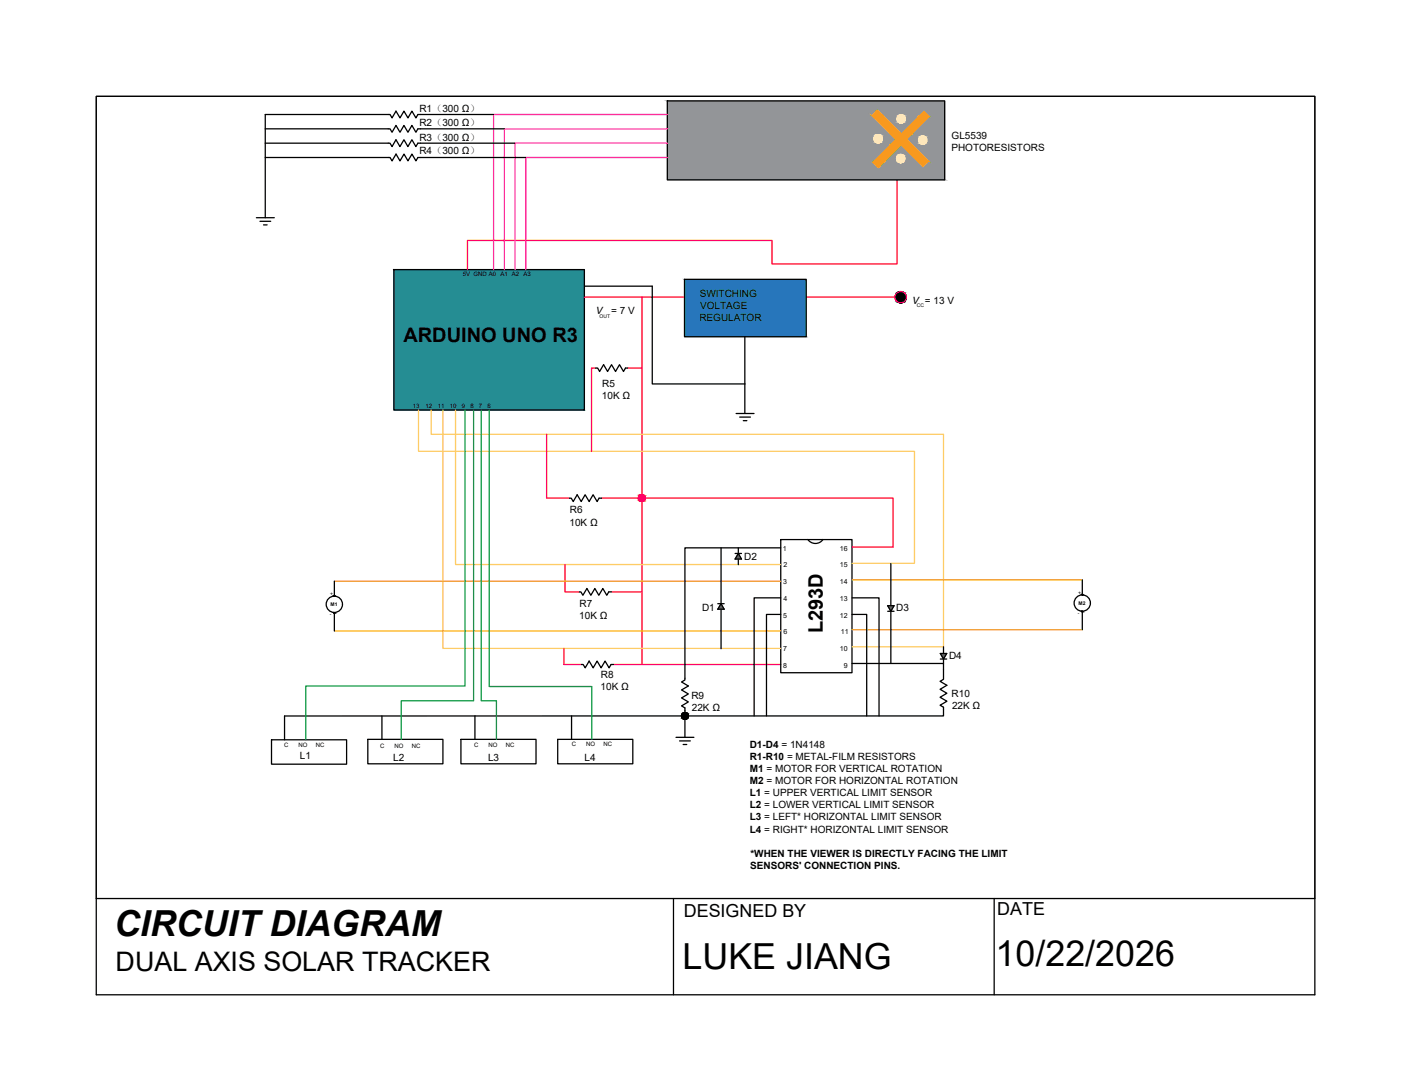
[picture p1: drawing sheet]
<svg xmlns="http://www.w3.org/2000/svg" width="279mm" height="216mm" viewBox="0 0 279 216" stroke-linecap="round" stroke-linejoin="round" font-family="sans-serif">
<!-- layer: 0 -->
<path d="M78 53.4l37.7 27.7v-27.7zM78 53.4l37.7 27.7h-37.7z" fill="#258d93" stroke="#258d93" stroke-width=".2"/>
<g fill="none" stroke="#000" stroke-width=".25">
<path d="M19.1 19.1h241.3v177.8h-241.3zM132.1 20h55v15.6h-55zM52.5 25.5h24.7l.4 .7 .8-1.4 .8 1.4 .8-1.4 .8 1.4 .8-1.4 .8 1.4 .4-.7h17.1M52.5 28.3h24.7l.4 .7 .8-1.3 .8 1.3 .8-1.3 .8 1.3 .8-1.3 .7 1.3 .5-.7h19.2M52.5 31.2h24.7l.4 .6 .8-1.3 .8 1.3 .8-1.3 .8 1.3 .8-1.3 .8 1.3 .4-.6h21.3M97.7 22.7h-14.9l-.4 .6-.8-1.3-.8 1.3-.8-1.3-.8 1.3-.8-1.3-.8 1.3-.4-.6h-24.7v20.4M50.8 43.1h3.5M51.5 43.8h2.1M52.2 44.5h.7M78 53.4h37.7v27.7h-37.7zM115.7 56.6h13.5v19.4h18.3M135.5 55.3h24.1v11.3h-24.1z"/>
<path d="M118 72.8h.3l.4 .7 .8-1.3 .8 1.3 .8-1.3 .8 1.3 .8-1.3 .8 1.3 .4-.7h.5M147.5 66.6v15.2M112.8 98.6h.3l.4 .7 .8-1.4 .8 1.4 .8-1.4 .8 1.4 .7-1.4 .8 1.4 .4-.7h.5M145.8 81.8h3.5M146.5 82.5h2.1M147.2 83.2h.7M66.1 118v-.1h.2v.1M66.2 115v2.9M121 117.1h-.5l-.3 .7-.8-1.3-.8 1.3-.8-1.3-.8 1.3-.8-1.3-.8 1.3-.4-.7h-.3M142.1 119.5h1.3M142.8 119.5l.6 1.1h-1.3zM142.8 108.4v11.1"/>
<path d="M145.6 109.5h1.2M146.2 109.5l.6 1.1h-1.2zM146.2 108.4v1.1M146.2 110.6v1.1M154.6 106.8h14.1v26.3h-14.1zM154.6 108.4h-19v26.2l-.6 .4 1.3 .8-1.3 .7 1.3 .8-1.3 .8 1.3 .8-1.3 .8 .6 .4v5.8M154.6 118.3h-5.3v23.4M160 106.8a1.83 1.83 0 0 0 3 0M168.7 118.3h5.4v23.4M175.8 119.9h1.2l-.6 1.1zM176.4 111.5v8.4M214.3 114.8v2.8"/>
<path d="M66.1 121.2v.1l.2-.1M66.2 121.3v3.6M115.1 131.5h.4l.4 .7 .8-1.4 .8 1.4 .7-1.4 .8 1.4 .8-1.4 .8 1.4 .4-.7h.5M142.8 120.6v7.8M154.6 121.6h-2.8v20.1M168.7 131.3h18.1v3.1l-.6 .4 1.3 .8-1.3 .8 1.3 .8-1.3 .8 1.3 .8-1.3 .8 .6 .4v1.7h-130.5v4.7M168.7 121.6h2.9v20.1M175.8 121h1.2M176.4 121v10.3M186.2 129.3h1.3l-.7 1.1zM186.2 130.4h1.3M186.8 128v1.3"/>
<path d="M186.8 130.4v.9M214.3 121.1v3.5M53.8 146.4h14.8v4.8h-14.8zM72.8 146.3h14.9v4.9h-14.9zM75.6 141.7v4.6M91.3 146.3h14.8v4.9h-14.8zM94 141.7v4.6M110.4 146.3h14.9v4.9h-14.9zM113.2 141.7v4.6M133.9 145.9h3.5M134.6 146.6h2.1M135.3 147.3h.7"/>
<path d="M19.1 177.8h241.3M133.4 177.8v19.1M196.9 177.8v19.1"/>
<circle cx="66.2" cy="119.6" r="1.61"/>
<circle cx="214.3" cy="119.3" r="1.61"/>
</g>
<g fill="none" stroke="#f00" stroke-width=".25">
<path d="M177.6 35.6v16.6h-24.7v-4.6h-60.3v5.8M115.7 58.8h19.8M127.1 58.8v72.7M159.6 58.8h17.6M118 72.8h-.9v16.5M124.4 72.8h2.7M108.2 85.9v12.7h4.6M119.1 98.6h57.8v9.7h-8.2M111.9 111.7v5.4h2.8M121 117.1h6M111.7 128.3v3.2h3.4M121.5 131.5h33.1"/>
<circle cx="178.3" cy="58.8" r="1.13"/>
</g>
<path d="M135.5 55.3l24.1 11.3v-11.3zM135.5 55.3l24.1 11.3h-24.1z" fill="#2776bb" stroke="#2776bb" stroke-width=".2"/>
<g fill="#000" stroke="#000" stroke-width=".2">
<path d="M178 59.9h.7zM178.2 57.7h.3zM66.1 118h.1zM214.2 117.7h.1zM66.1 121.2l.2 .1zM214.2 121h.2v.1z"/>
<path d="M178 59.9h.5zM178.2 59.9h.3z"/>
<path d="M178.2 57.7l.5 .1zM178 57.8h.7z"/>
<path d="M178 57.8h.8zM177.9 57.8h.9z"/>
<path d="M177.9 57.8l1.1 .1zM177.7 57.9h1.3z"/>
<path d="M177.9 59.8h.9zM177.9 59.8l.8 .1z"/>
<path d="M177.7 57.9l1.4 .1zM177.6 58h1.5z"/>
<path d="M177.7 59.8h1.3zM177.7 59.8h1.1z"/>
<path d="M177.6 58l1.6 .1-.1-.1zM177.6 58l1.6 .1h-1.7z"/>
<path d="M177.6 59.7h1.5zM177.6 59.7l1.4 .1z"/>
<path d="M177.5 58.1l1.8 .1-.1-.1zM177.5 58.1l1.8 .1h-1.9z"/>
<path d="M177.5 59.6l1.6 .1 .1-.1zM177.5 59.6l1.6 .1h-1.5z"/>
<path d="M177.4 58.2l2 .2-.1-.2zM177.4 58.2l2 .2h-2.1z"/>
<path d="M177.4 59.4l1.8 .2 .1-.2zM177.4 59.4l1.8 .2h-1.7z"/>
<path d="M177.3 58.4l2.1 .1v-.1zM177.3 58.4l2.1 .1h-2.1z"/>
<path d="M177.3 59.3l2 .1 .1-.1zM177.3 59.3l2 .1h-1.9z"/>
<path d="M177.3 58.5l2.2 .2-.1-.2zM177.3 58.5l2.2 .2h-2.3z"/>
<path d="M177.3 59.1l2.1 .2v-.2zM177.3 59.1l2.1 .2h-2.1z"/>
<path d="M177.2 58.7l2.3 .1v-.1zM177.2 58.7l2.3 .1h-2.3z"/>
<path d="M177.2 59l2.2 .1 .1-.1zM177.2 59l2.2 .1h-2.1z"/>
<path d="M177.2 58.8l2.3 .2v-.2zM177.2 58.8l2.3 .2h-2.3z"/>
<path d="M66.2 118h.1zM66.2 118h.1z"/>
<path d="M66.1 117.9l.2 .1v-.1zM66.1 117.9l.2 .1h-.2z"/>
<path d="M214.3 117.7h.1zM214.3 117.7h.1z"/>
<path d="M214.2 117.6l.2 .1zM214.2 117.6l.2 .1z"/>
<path d="M66.2 121.2h.1zM66.1 121.2h.1zM66.1 121.2h.1z"/>
<path d="M66.1 121.3h.2zM66.1 121.2l.2 .1z"/>
<path d="M214.3 121h.1zM214.2 121h.1zM214.2 121h.1z"/>
<path d="M214.2 121.1h.2zM214.2 121l.2 .1h-.2z"/>
<path d="M135.6 141h.2zM135.4 141h.4z"/>
<path d="M135.4 141h.6zM135.3 141h.7z"/>
<path d="M135.4 142.4h.4zM135.4 142.4h.3z"/>
<path d="M135.3 141l.8 .1zM135.2 141.1h.9z"/>
<path d="M135.3 142.3h.7zM135.3 142.3l.5 .1z"/>
<path d="M135.2 141.1l1 .1zM135.1 141.2h1.1z"/>
<path d="M135.2 142.2h.9zM135.2 142.2l.8 .1z"/>
<path d="M135.1 141.2l1.1 .1zM135.1 141.2l1.1 .1h-1.2z"/>
<path d="M135.1 142.2h1.1zM135.1 142.2h1z"/>
<path d="M135 141.3l1.3 .1-.1-.1zM135 141.3l1.3 .1h-1.3z"/>
<path d="M135 142l1.2 .2v-.2zM135 142l1.2 .2z"/>
<path d="M135 141.4l1.3 .1v-.1zM135 141.4l1.3 .1h-1.4z"/>
<path d="M135 141.9l1.2 .1 .1-.1zM135 141.9l1.2 .1h-1.2z"/>
<path d="M134.9 141.5l1.4 .2v-.2zM134.9 141.5l1.4 .2h-1.4z"/>
<path d="M134.9 141.8l1.4 .1v-.1zM134.9 141.8l1.4 .1h-1.3z"/>
<path d="M134.9 141.7l1.4 .1v-.1zM134.9 141.7l1.4 .1h-1.4z"/>
</g>
<path d="M82.9 81.1v8.2h98.2v22.2h-12.4M85.4 81.1v4.8h101.4v42.1h-18.1M87.7 81.1v47.2h66.9M90.2 81.1v30.6h64.4" fill="none" stroke="#fecc66" stroke-width=".25"/>
<path d="M66.2 115h88.4M168.7 114.8h45.6M66.2 124.9h88.4M168.7 124.6h45.6" fill="none" stroke="#f8991e" stroke-width=".25"/>
<g fill="#636466" stroke="#636466" stroke-width=".2">
<path d="M186.2 129.3h1.3l-.7 1.1z"/>
<path d="M175.8 119.9h1.2l-.6 1.1z"/>
<path d="M142.8 119.5l.6 1.1h-1.3z"/>
<path d="M146.2 109.5l.6 1.1h-1.2z"/>
</g>
<g fill="#f00" stroke="#f00" stroke-width=".2">
<path d="M127 97.9h.3zM126.9 97.9h.4z"/>
<path d="M126.9 97.9h.5zM126.8 97.9h.6z"/>
<path d="M126.8 97.9l.7 .1zM126.7 98h.8z"/>
<path d="M126.7 98l.9 .1zM126.6 98.1h1z"/>
<path d="M126.6 98.1l1.1 .1zM126.6 98.1l1.1 .1h-1.2z"/>
<path d="M126.5 98.2l1.2 .1v-.1zM126.5 98.2l1.2 .1h-1.3z"/>
<path d="M126.4 98.3l1.4 .1-.1-.1zM126.4 98.3l1.4 .1h-1.4z"/>
<path d="M126.4 98.4l1.4 .2v-.2zM126.4 98.4l1.4 .2h-1.4z"/>
<path d="M126.4 98.6l1.4 .1v-.1zM126.4 98.6l1.4 .1h-1.4z"/>
<path d="M126.4 98.7l1.3 .1 .1-.1zM126.4 98.7l1.3 .1h-1.3z"/>
<path d="M126.4 98.8l1.3 .1v-.1zM126.4 98.8l1.3 .1h-1.2z"/>
<path d="M126.5 98.9l1.1 .1 .1-.1zM126.5 98.9l1.1 .1z"/>
<path d="M126.6 99h1zM126.6 99l.9 .1z"/>
<path d="M126.7 99.1h.8zM126.7 99.1l.7 .1z"/>
<path d="M126.8 99.2h.6zM126.8 99.2h.5z"/>
<path d="M126.9 99.2h.4zM126.9 99.2l.2 .1z"/>
</g>
<path d="M92.1 81.1v54.7h-31.5v10.6M93.8 81.1v57.6h-14.4v7.6M95.3 81.1v57.6h3v7.6M96.9 81.1v54.8h20.3v10.4" fill="none" stroke="#139b48" stroke-width=".25"/>
<path d="M132.1 20l55 15.6v-15.6zM132.1 20l55 15.6h-55z" fill="#939598" stroke="#939598" stroke-width=".2"/>
<g fill="#f8991e" stroke="#f8991e" stroke-width=".2">
<path d="M173.7 21.8l.2 .2h-.4z"/>
<path d="M182.1 22.9l.9-.9 .8 .9z"/>
<path d="M181.9 23.1h2.2l-3.5 3.4z"/>
<path d="M179.5 27.6l1.1 1.1h-2.1z"/>
<path d="M181.7 31.9h2.2l-.3 .2z"/>
<path d="M172.8 32.1h2.2l-.9 .9z"/>
<path d="M173.5 22l1.3 .9-.9-.9zM172.6 22.9l.9-.9 1.3 .9z"/>
<path d="M182.1 22.9l2 .2-.3-.2zM181.9 23.1l.2-.2 2 .2z"/>
<path d="M176.3 26.5h2.2l-1.1 1.1zM178.5 26.5l-1.1 1.1h2.1z"/>
<path d="M181.9 23.1l-3.4 3.4h2.1zM178.5 26.5h2.1l-1.1 1.1z"/>
<path d="M172.6 22.9l5.9 3.6-3.7-3.6zM172.6 22.9l5.9 3.6h-2.2z"/>
<path d="M177.4 27.6l1.1 1.1 1-1.1zM176.3 28.7l1.1-1.1 1.1 1.1z"/>
<path d="M178.5 28.7l5.4 3.2-3.3-3.2zM178.5 28.7l5.4 3.2h-2.2z"/>
<path d="M176.3 28.7l-1.1 3.2 3.3-3.2zM176.3 28.7l-1.1 3.2h-2.2z"/>
<path d="M181.7 31.9l.2 .2h1.7zM181.9 32.1h1.7l-.8 .9z"/>
<path d="M173 31.9l2 .2 .2-.2zM173 31.9l2 .2h-2.2z"/>
<path d="M172.8 32.1l.9 .9h.4zM173.7 33h.4l-.2 .2z"/>
</g>
<g fill="#feeab9" stroke="#feeab9" stroke-width=".2">
<path d="M173.8 26.6h.2z"/>
<path d="M173.7 28.3h.3z"/>
<path d="M173.8 26.6h.2zM173.7 26.6h.3z"/>
<path d="M173.7 26.6h.4zM173.7 26.6h.4z"/>
<path d="M173.7 26.6l.5 .1zM173.6 26.7h.6z"/>
<path d="M173.6 26.7h.7zM173.5 26.7h.8z"/>
<path d="M173.5 26.7h.8zM173.4 26.7h.9z"/>
<path d="M173.4 26.7l1 .1zM173.4 26.8h1z"/>
<path d="M173.4 26.8h1.1zM173.3 26.8h1.2z"/>
<path d="M173.3 26.8l1.2 .1zM173.3 26.8l1.2 .1z"/>
<path d="M173.3 26.9h1.3zM173.3 26.9h1.3z"/>
<path d="M173.2 26.9l1.4 .1zM173.2 26.9l1.4 .1z"/>
<path d="M173.2 27l1.4 .1zM173.2 27l1.4 .1z"/>
<path d="M173.1 27.1h1.6zM173.1 27.1h1.6z"/>
<path d="M173.1 27.1l1.6 .1zM173.1 27.1l1.6 .1z"/>
<path d="M173.1 27.2l1.6 .1zM173.1 27.2l1.6 .1z"/>
<path d="M173.1 27.3l1.6 .1zM173.1 27.3l1.6 .1z"/>
<path d="M173 27.4l1.7 .1zM173 27.4l1.7 .1z"/>
<path d="M173 27.5h1.7zM173 27.5h1.7z"/>
<path d="M173 27.5h1.7zM173 27.5l1.7 .1z"/>
<path d="M173.1 27.6h1.6zM173.1 27.6l1.6 .1z"/>
<path d="M173.1 27.7h1.6zM173.1 27.7h1.6z"/>
<path d="M173.1 27.7h1.6zM173.1 27.7l1.5 .1z"/>
<path d="M173.1 27.8h1.5zM173.1 27.8l1.5 .1z"/>
<path d="M173.2 27.9h1.4zM173.2 27.9l1.4 .1z"/>
<path d="M173.2 28h1.4zM173.2 28h1.3z"/>
<path d="M173.3 28h1.2zM173.3 28l1.2 .1z"/>
<path d="M173.3 28.1h1.2zM173.3 28.1h1.1z"/>
<path d="M173.4 28.1h1zM173.4 28.1l.9 .1z"/>
<path d="M173.4 28.2h.9zM173.4 28.2h.9z"/>
<path d="M173.5 28.2h.8zM173.5 28.2h.7z"/>
<path d="M173.6 28.2h.6zM173.6 28.2l.5 .1z"/>
<path d="M173.7 28.3h.4zM173.7 28.3h.3z"/>
<path d="M173.7 28.3h.3zM173.8 28.3h.2z"/>
<path d="M178.4 22.7h.2zM178.2 22.7h.4z"/>
<path d="M178.2 22.7l.6 .1zM178.1 22.8h.7z"/>
<path d="M178.1 22.8h.8zM178 22.8h.9z"/>
<path d="M178 22.8l1 .1zM177.9 22.9h1.1z"/>
<path d="M177.9 22.9l1.2 .1zM177.9 22.9l1.2 .1h-1.3z"/>
<path d="M177.8 23l1.4 .1-.1-.1zM177.8 23l1.4 .1h-1.5z"/>
<path d="M177.7 23.1l1.5 .2v-.2zM177.7 23.1l1.5 .2h-1.6z"/>
<path d="M177.6 23.3l1.7 .1-.1-.1zM177.6 23.3l1.7 .1h-1.7z"/>
<path d="M177.6 23.4l1.7 .1v-.1zM177.6 23.4l1.7 .1h-1.7z"/>
<path d="M177.6 23.5l1.7 .2v-.2zM177.6 23.5l1.7 .2h-1.7z"/>
<path d="M177.6 23.7l1.6 .1 .1-.1zM177.6 23.7l1.6 .1h-1.6z"/>
<path d="M177.6 23.8l1.6 .1v-.1zM177.6 23.8l1.6 .1h-1.5z"/>
<path d="M177.7 23.9l1.4 .1 .1-.1zM177.7 23.9l1.4 .1h-1.3z"/>
<path d="M177.8 24h1.3zM177.8 24l1.2 .1z"/>
<path d="M177.9 24.1h1.1zM177.9 24.1l1 .1z"/>
<path d="M178 24.2h.9zM178 24.2l.8 .1z"/>
<path d="M178.1 24.3h.7zM178.1 24.3h.5z"/>
<path d="M178.2 24.3h.4zM178.2 24.3l.3 .1z"/>
<path d="M182.6 26.9h.3zM182.5 26.9h.4z"/>
<path d="M182.5 26.9l.5 .1zM182.4 27h.6z"/>
<path d="M182.4 27h.8zM182.3 27h.9z"/>
<path d="M182.3 27l1 .1zM182.1 27.1h1.2z"/>
<path d="M182.1 27.1l1.3 .1zM182.1 27.1l1.3 .1h-1.3z"/>
<path d="M182.1 27.2l1.4 .1-.1-.1zM182.1 27.2l1.4 .1h-1.5z"/>
<path d="M182 27.3l1.5 .2v-.2zM182 27.3l1.5 .2h-1.6z"/>
<path d="M181.9 27.5l1.6 .1v-.1zM181.9 27.5l1.6 .1h-1.6z"/>
<path d="M181.9 27.6l1.7 .1-.1-.1zM181.9 27.6l1.7 .1h-1.7z"/>
<path d="M181.9 27.7l1.6 .2 .1-.2zM181.9 27.7l1.6 .2h-1.6z"/>
<path d="M181.9 27.9l1.6 .1v-.1zM181.9 27.9l1.6 .1h-1.6z"/>
<path d="M181.9 28l1.6 .1v-.1zM181.9 28l1.6 .1h-1.5z"/>
<path d="M182 28.1l1.4 .1 .1-.1zM182 28.1l1.4 .1h-1.3z"/>
<path d="M182.1 28.2l1.2 .1 .1-.1zM182.1 28.2l1.2 .1z"/>
<path d="M182.1 28.3h1.2zM182.1 28.3l1.1 .1z"/>
<path d="M182.3 28.4h.9zM182.3 28.4l.7 .1z"/>
<path d="M182.4 28.5h.6zM182.4 28.5h.5z"/>
<path d="M182.5 28.5h.4zM182.5 28.5l.3 .1z"/>
<path d="M178.3 30.5l.3 .1zM178.1 30.6h.5z"/>
<path d="M178.1 30.6h.6zM178 30.6h.7z"/>
<path d="M178 30.6l.8 .1zM177.9 30.7h.9z"/>
<path d="M177.9 30.7l1 .1zM177.8 30.8h1.1z"/>
<path d="M177.8 30.8l1.2 .1zM177.8 30.8l1.2 .1h-1.3z"/>
<path d="M177.7 30.9l1.4 .1-.1-.1zM177.7 30.9l1.4 .1h-1.5z"/>
<path d="M177.6 31l1.5 .1v-.1zM177.6 31l1.5 .1h-1.5z"/>
<path d="M177.6 31.1l1.6 .1-.1-.1zM177.6 31.1l1.6 .1h-1.7z"/>
<path d="M177.5 31.2l1.7 .2v-.2zM177.5 31.2l1.7 .2h-1.7z"/>
<path d="M177.5 31.4l1.7 .1v-.1zM177.5 31.4l1.7 .1h-1.7z"/>
<path d="M177.5 31.5l1.6 .1 .1-.1zM177.5 31.5l1.6 .1h-1.5z"/>
<path d="M177.6 31.6l1.5 .2v-.2zM177.6 31.6l1.5 .2h-1.5z"/>
<path d="M177.6 31.8l1.4 .1 .1-.1zM177.6 31.8l1.4 .1h-1.3z"/>
<path d="M177.7 31.9l1.2 .1 .1-.1zM177.7 31.9l1.2 .1z"/>
<path d="M177.8 32h1.1zM177.8 32l1 .1z"/>
<path d="M177.9 32.1h.9zM177.9 32.1h.8z"/>
<path d="M178 32.1h.7zM178 32.1l.6 .1z"/>
<path d="M178.1 32.2h.5zM178.1 32.2h.3z"/>
</g>
<path d="M132.1 22.7h-34.4v30.7M132.1 25.5h-32.2v27.9M132.1 28.3h-30.1v25.1M132.1 31.2h-28v22.2" fill="none" stroke="#f0f" stroke-width=".25"/>
<path d="M19.1 19.1h241.3v158.7h-241.3z" fill="none" stroke="#000" stroke-width=".2"/>
<g font-size="7.1">
<text x="22.6" y="185.2">CIRCUIT DIAGRAM</text>
<text x="135.2" y="191.7">LUKE JIANG</text>
<text x="197.2" y="191.3">10/22/2026</text>
</g>
<text font-size="5.3" x="22.9" y="192.2">DUAL AXIS SOLAR TRACKER</text>
<g font-size="4">
<text x="79.9" y="67.6">ARDUINO UNO R3</text>
<text x="162.9" y="125.3" transform="rotate(-90 162.9 125.3)">L293D</text>
</g>
<g font-size="3.5">
<text x="135.4" y="181.4">DESIGNED BY</text>
<text x="197.5" y="181.1">DATE</text>
</g>
<g font-size="2">
<text x="83" y="22.1">R1（300 Ω）</text>
<text x="83" y="24.9">R2（300 Ω）</text>
<text x="83" y="27.9">R3（300 Ω）</text>
<text x="188.4" y="29.8">PHOTORESISTORS</text>
<text x="188.4" y="27.5">GL5539</text>
<text x="83" y="30.5">R4（300 Ω）</text>
<text x="138.5" y="58.8">SWITCHING</text>
<text x="117.9" y="62.2">V</text>
<text x="121" y="62.2">= 7 V</text>
<text x="138.5" y="63.6">REGULATOR</text>
<text x="138.6" y="61.2">VOLTAGE</text>
<text x="180.5" y="60.1">V = 13 V</text>
<text x="119.3" y="76.6">R5</text>
<text x="119.2" y="79">10K Ω</text>
<text x="112.8" y="101.6">R6</text>
<text x="112.8" y="104">10K Ω</text>
<text x="147.4" y="110.7">D2</text>
<text x="114.7" y="122.5">10K Ω</text>
<text x="114.8" y="120.1">R7</text>
<text x="139" y="120.8">D1</text>
<text x="177.5" y="120.9">D3</text>
<text x="187.9" y="130.5">D4</text>
<text x="118.9" y="136.5">10K Ω</text>
<text x="119" y="134.2">R8</text>
<text x="188.4" y="137.9">R10</text>
<text x="136.9" y="138.3">R9</text>
<text x="137" y="140.7">22K Ω</text>
<text x="188.5" y="140.3">22K Ω</text>
<text x="148.5" y="148.1">D1-D4 = 1N4148</text>
<text x="59.4" y="150.3">L1</text>
<text x="77.9" y="150.5">L2</text>
<text x="96.6" y="150.5">L3</text>
<text x="115.8" y="150.5">L4</text>
<text x="148.5" y="150.4">R1-R10 = METAL-FILM RESISTORS</text>
<text x="148.5" y="152.8">M1 = MOTOR FOR VERTICAL ROTATION</text>
<text x="148.5" y="155.2">M2 = MOTOR FOR HORIZONTAL ROTATION</text>
<text x="148.5" y="157.6">L1 = UPPER VERTICAL LIMIT SENSOR</text>
<text x="148.5" y="160">L2 = LOWER VERTICAL LIMIT SENSOR</text>
<text x="148.5" y="162.4">L3 = LEFT* HORIZONTAL LIMIT SENSOR</text>
<text x="148.5" y="164.8">L4 = RIGHT* HORIZONTAL LIMIT SENSOR</text>
<text x="148.5" y="171.9">SENSORS' CONNECTION PINS.</text>
<text x="148.6" y="169.5">*WHEN THE VIEWER IS DIRECTLY FACING THE LIMIT</text>
</g>
<g font-size="1.4">
<text x="155" y="109">1</text>
<text x="155.1" y="112.3">2</text>
<text x="166.3" y="112.3">15</text>
<text x="166.3" y="109">16</text>
<text x="155.1" y="115.6">3</text>
<text x="155.2" y="118.9">4</text>
<text x="166.3" y="118.9">13</text>
<text x="166.3" y="115.6">14</text>
<text x="155.1" y="122.2">5</text>
<text x="155.1" y="125.5">6</text>
<text x="166.3" y="122.2">12</text>
<text x="166.5" y="125.5">11</text>
<text x="155.1" y="128.8">7</text>
<text x="166.3" y="128.8">10</text>
<text x="155.1" y="132.1">8</text>
<text x="167.1" y="132.1">9</text>
</g>
<g font-size="1.2">
<text x="91.7" y="54.5">5V GND A0 A1 A2 A3</text>
<text x="81.7" y="80.8">13</text>
<text x="84.3" y="80.8">12</text>
<text x="86.7" y="80.8">11</text>
<text x="89.1" y="80.8">10</text>
<text x="91.4" y="80.8">9</text>
<text x="93.1" y="80.8">8</text>
<text x="94.8" y="80.8">7</text>
<text x="96.6" y="80.8">6</text>
<text x="56.3" y="147.9">C</text>
<text x="59.1" y="147.9">NO</text>
<text x="62.5" y="147.9">NC</text>
<text x="75.2" y="148.1">C</text>
<text x="78.1" y="148.1">NO</text>
<text x="81.5" y="148.1">NC</text>
<text x="93.9" y="147.8">C</text>
<text x="96.7" y="147.8">NO</text>
<text x="100.1" y="147.8">NC</text>
<text x="113.2" y="147.7">C</text>
<text x="116.1" y="147.7">NO</text>
<text x="119.5" y="147.7">NC</text>
</g>
<g font-size="1">
<text x="118.7" y="62.9">OUT</text>
<text x="181.5" y="60.7">CC</text>
<text x="65.4" y="117.8">+</text>
<text x="65.5" y="119.9">M1</text>
<text x="213.5" y="117.6">+</text>
<text x="213.6" y="119.7">M2</text>
<text x="65.3" y="121.9">-</text>
<text x="213.4" y="121.6">-</text>
</g>
</svg>
